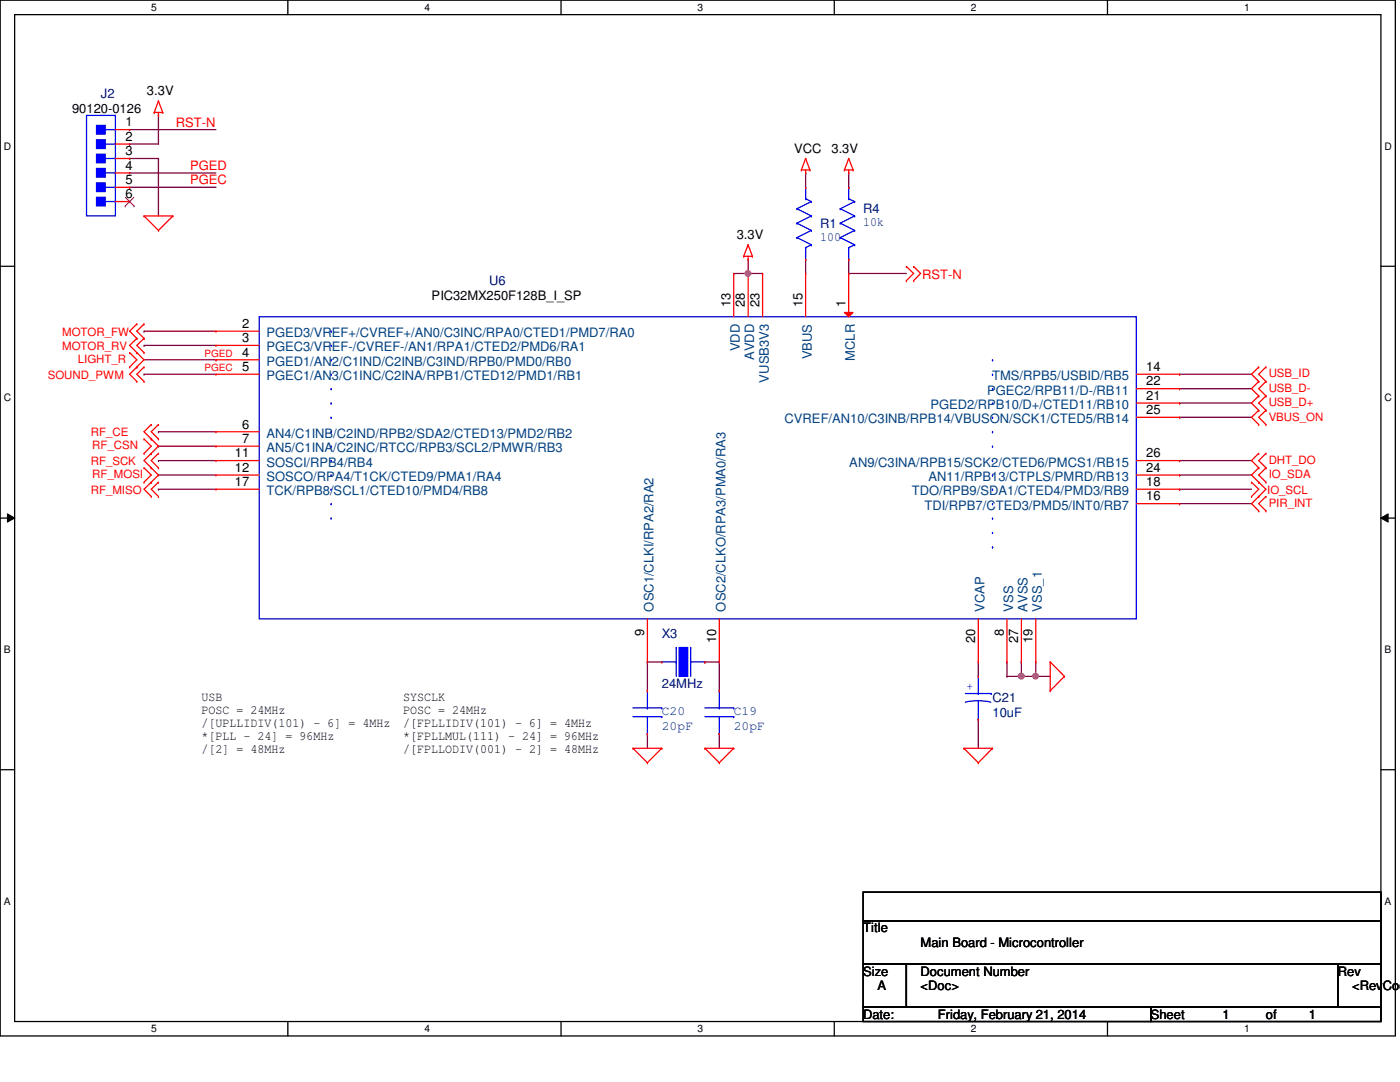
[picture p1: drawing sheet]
<svg xmlns="http://www.w3.org/2000/svg" width="279mm" height="216mm" viewBox="0 0 279 216" stroke-linecap="round" stroke-linejoin="round" font-family="sans-serif">
<path d="M0 0h278.5v206.7h-278.5zM2.9 2.9h272.7v200.9h-272.7z" fill="none" stroke="#000" stroke-width=".25"/>
<g fill="#fff">
<path d="M30.2 .3h1.1v2.3h-1.1z"/>
<path d="M30.2 204.1h1.1v2.3h-1.1z"/>
</g>
<path d="M57.4 0v2.9M57.4 203.8v2.9" fill="none" stroke="#000" stroke-width=".25"/>
<g fill="#fff">
<path d="M84.7 .3h1.1v2.3h-1.1z"/>
<path d="M84.7 204.1h1.1v2.3h-1.1z"/>
</g>
<path d="M112 0v2.9M112 203.8v2.9" fill="none" stroke="#000" stroke-width=".25"/>
<g fill="#fff">
<path d="M139.2 .3h1.1v2.3h-1.1z"/>
<path d="M139.2 204.1h1.1v2.3h-1.1z"/>
</g>
<path d="M166.5 0v2.9M166.5 203.8v2.9" fill="none" stroke="#000" stroke-width=".25"/>
<g fill="#fff">
<path d="M193.8 .3h1.1v2.3h-1.1z"/>
<path d="M193.8 204.1h1.1v2.3h-1.1z"/>
</g>
<path d="M221 0v2.9M221 203.8v2.9" fill="none" stroke="#000" stroke-width=".25"/>
<g fill="#fff">
<path d="M248.3 .3h1.1v2.3h-1.1z"/>
<path d="M248.3 204.1h1.1v2.3h-1.1z"/>
<path d="M.8 28h1.4v2.3h-1.4z"/>
<path d="M276.3 28h1.4v2.3h-1.4z"/>
<path d="M.8 78.2h1.4v2.3h-1.4z"/>
<path d="M276.3 78.2h1.4v2.3h-1.4z"/>
</g>
<path d="M0 53.1h2.9M275.6 53.1h2.9" fill="none" stroke="#000" stroke-width=".25"/>
<g fill="#fff">
<path d="M.8 128.5h1.3v2.2h-1.3z"/>
<path d="M276.3 128.5h1.3v2.2h-1.3z"/>
</g>
<path d="M0 103.4h2.9M275.6 103.4h2.9" fill="none" stroke="#000" stroke-width=".25"/>
<path d="M1.5 102.5l1.4 .9-1.4 .8zM275.6 103.4l1.4-.9v1.7z" fill="#000"/>
<path d="M1.5 102.5l1.4 .9-1.4 .8zM275.6 103.4l1.4-.9v1.7z" fill="none" stroke="#000" stroke-width=".2"/>
<g fill="#fff">
<path d="M.8 178.7h1.3v2.2h-1.3z"/>
<path d="M276.3 178.7h1.3v2.2h-1.3z"/>
</g>
<path d="M0 153.6h2.9M275.6 153.6h2.9" fill="none" stroke="#000" stroke-width=".25"/>
<g fill="none" stroke="#800040" stroke-width=".25">
<path d="M160.8 34.5h.1M160.8 34.5v2.9M169.4 34.5h.1M169.4 34.5v2.9M160.8 51.7h.1M160.8 51.7v2.9M169.4 51.7h.1M169.4 51.7v2.9M28.7 74.7h.1M28.7 74.7h14.4M235.4 74.7h.1M235.4 77.6h.1"/>
<path d="M235.4 74.7h14.4M235.4 77.6h14.4M235.4 97.6h.1M235.4 94.8h.1M235.4 83.3h.1M235.4 91.9h.1M235.4 97.6h14.4M235.4 94.8h14.4M235.4 83.3h14.4M235.4 91.9h14.4M129.2 132.1h.1M129.2 132.1h2.9"/>
<path d="M129.2 132.1v5.7M140.7 132.1h.1M140.7 132.1h2.9M143.6 132.1h.1M143.6 132.1v5.7M195.2 132.1h.1M195.2 132.1v2.9M201 132.1h.1M201 135h.1M201 132.1v2.9M201 135h2.8M129.2 146.4h.1"/>
<path d="M129.2 146.4v2.9M143.6 146.4h.1M143.6 146.4v2.9M195.2 143.6h.1M195.2 143.6v5.7"/>
</g>
<circle cx="203.8" cy="134.9" r=".56" fill="#f0f"/>
<circle cx="203.8" cy="134.9" r=".56" fill="none" stroke="#f0f" stroke-width=".25"/>
<path d="M203.8 132.1h.1M203.8 135h.1M203.8 132.1v2.9M206.7 132.1h.1M206.7 132.1v2.9h-2.9" fill="none" stroke="#800040" stroke-width=".25"/>
<circle cx="206.7" cy="134.9" r=".56" fill="#f0f"/>
<circle cx="206.7" cy="134.9" r=".56" fill="none" stroke="#f0f" stroke-width=".25"/>
<g fill="none" stroke="#800040" stroke-width=".25">
<path d="M146.4 54.6h.1M146.4 54.6h5.8M149.3 54.6h.1M149.3 51.7h.1M149.3 51.7v2.9M169.4 54.6h.1M169.4 54.6h11.5M28.7 66.1h.1M28.7 68.9h.1M28.7 66.1h14.4M28.7 68.9h14.4M31.6 86.1h.1"/>
<path d="M31.6 89h.1M31.6 86.1h11.5M31.6 89h11.5M235.4 80.4h.1M235.4 80.4h14.4M235.4 100.5h.1M235.4 100.5h14.4M206.7 135h.1M206.7 135h2.9"/>
</g>
<circle cx="149.3" cy="54.6" r=".56" fill="#f0f"/>
<circle cx="149.3" cy="54.6" r=".56" fill="none" stroke="#f0f" stroke-width=".25"/>
<g fill="none" stroke="#800040" stroke-width=".25">
<path d="M25.9 25.9h.1M25.9 34.5h.1M25.9 37.4h.1M25.9 28.7h.1M25.9 31.6h.1M25.9 25.9h17.2M25.9 34.5h17.2M25.9 37.4h17.2M25.9 31.6h5.7M31.6 23h.1M31.6 31.6h.1M31.6 23v5.7h-5.7"/>
<path d="M31.6 31.6v11.5M28.7 71.8h14.4M43.1 71.8h.1M31.6 91.9h.1M31.6 94.8h.1M31.6 97.6h.1M31.6 91.9h11.5M31.6 94.8h11.5M31.6 97.6h11.5"/>
</g>
<g fill="none" stroke="#f00" stroke-width=".25">
<path d="M30.8 22.4h.1M30.8 22.4h1.7M31.6 23h.1M31.6 20.2h.1M31.6 22.4v.6M31.6 20.2l-.8 2.2M31.6 20.2l.9 2.2M32.5 22.4h.1M159.9 33.9h.1M159.9 33.9h1.7M160.8 34.5h.1M160.8 31.6h.1"/>
<path d="M160.8 33.9v.6M160.8 31.6l-.9 2.3M160.8 31.6l.8 2.3M161.6 33.9h.1M168.5 33.9h.1M168.5 33.9h1.8M169.4 34.5h.1M169.4 31.6h.1M169.4 33.9v.6M169.4 31.6l.9 2.3M169.4 31.6l-.9 2.3M170.3 33.9h.1"/>
<path d="M28.7 43.1h.1M28.7 43.1h5.8M28.7 43.1l2.9 2.9M31.6 46h.1M34.5 43.1h.1M34.5 43.1l-2.9 2.9M148.4 51.1h.1M148.4 51.1h1.8M149.3 51.7h.1M149.3 48.9h.1M149.3 51.1v.6M149.3 48.9l-.9 2.2"/>
<path d="M149.3 48.9l.9 2.2M150.2 51.1h.1M180.9 53.2h.1M180.9 56h.1M180.9 53.2l1.4 1.4-1.4 1.4M182.3 53.2h.1M182.3 56h.1M182.3 53.2l1.4 1.4-1.4 1.4M25.9 73.2h.1M25.9 70.4h.1M25.9 70.4l1.4 1.4-1.4 1.4M27.3 64.6h.1"/>
<path d="M27.3 67.5h.1M27.3 70.4h.1M27.3 73.2h.1M27.3 76.1h.1M27.3 64.6l-1.4 1.5 1.4 1.4M27.3 67.5l-1.4 1.4 2.8 2.9-2.8 2.9 1.4 1.4M28.7 64.6h.1M28.7 67.5h.1M28.7 70.4h.1M28.7 73.2h.1M28.7 76.1h.1M28.7 64.6l-1.4 1.5 1.4 1.4"/>
<path d="M28.7 67.5l-1.4 1.4 1.4 1.5M28.7 73.2l-1.4 1.5 1.4 1.4M251.2 73.2h.1M251.2 76.1h.1M251.2 79h.1M251.2 73.2l-1.4 1.5 1.4 1.4M251.2 76.1l-1.4 1.5 1.4 1.4M251.2 79l-1.4 1.4 1.4 1.5M252.6 76.1h.1M252.6 73.2h.1M252.6 79h.1M252.6 73.2l-1.4 1.5 1.4 1.4"/>
<path d="M252.6 76.1l-1.4 1.5 1.4 1.4M252.6 79l-1.4 1.4 1.4 1.5M28.7 90.5h.1M28.7 87.6h.1M28.7 96.2h.1M28.7 93.3h.1M28.7 87.6l1.5 1.4-1.5 1.5M28.7 93.3l1.5 1.5-1.5 1.4M30.2 84.7h.1M30.2 87.6h.1M30.2 90.5h.1M30.2 93.3h.1"/>
<path d="M30.2 96.2h.1M30.2 99.1h.1M30.2 84.7l-1.5 1.4 2.9 2.9-2.9 2.9 2.9 2.9-1.4 1.4M30.2 96.2l-1.5 1.4 1.5 1.5M31.6 84.7h.1M31.6 87.6h.1M31.6 90.5h.1M31.6 93.3h.1M31.6 96.2h.1M31.6 99.1h.1M31.6 84.7l-1.4 1.4 1.4 1.5M31.6 90.5l-1.4 1.4 1.4 1.4"/>
<path d="M31.6 96.2l-1.4 1.4 1.4 1.5M249.8 96.2h.1M249.8 99.1h.1M249.8 96.2l1.4 1.4-1.4 1.5M251.2 81.9h.1M251.2 84.7h.1M251.2 90.5h.1M251.2 93.3h.1M251.2 96.2h.1M251.2 99.1h.1M251.2 81.9l-1.4 1.4 1.4 1.4M251.2 90.5l-1.4 1.4 1.4 1.4"/>
<path d="M251.2 93.3l-1.4 1.5 1.4 1.4M251.2 96.2l1.4 1.4-2.8 2.9 1.4 1.4M252.6 81.9h.1M252.6 84.7h.1M252.6 93.3h.1M252.6 90.5h.1M252.6 96.2h.1M252.6 99.1h.1M252.6 81.9l-1.4 1.4 1.4 1.4M252.6 90.5l-1.4 1.4 1.4 1.4M252.6 93.3l-1.4 1.5 1.4 1.4M252.6 99.1l-1.4 1.4 1.4 1.4"/>
<path d="M251.2 101.9h.1M252.6 101.9h.1M195.2 135h.1M209.6 132.1h.1M209.6 137.8h.1M209.6 132.1v5.7M209.6 132.1l2.8 2.9M212.4 135h.1M212.4 135l-2.8 2.8M126.3 149.3h.1M126.3 149.3h5.8M126.3 149.3l2.9 2.9"/>
<path d="M129.2 152.2h.1M132.1 149.3h.1M132.1 149.3l-2.9 2.9M140.7 149.3h.1M140.7 149.3h5.7M140.7 149.3l2.9 2.9M143.6 152.2h.1M146.4 149.3h.1M146.4 149.3l-2.8 2.9M192.4 149.3h.1M192.4 149.3h5.7M192.4 149.3l2.8 2.9"/>
<path d="M195.2 152.2h.1M195.2 143.6h.1M198.1 149.3h.1M198.1 149.3l-2.9 2.9"/>
</g>
<path d="M172.3 178h103.3v5.7h-103.3zM172.3 183.7h103.3v8.7h-103.3zM172.3 192.4h8.6v8.6h-8.6zM180.9 192.4h86.1v8.6h-86.1zM267 192.4h8.6v8.6h-8.6zM172.3 201h57.4v2.8h-57.4zM229.7 201h45.9v2.8h-45.9z" fill="none" stroke="#000" stroke-width=".25"/>
<g fill="none" stroke="#00f" stroke-width=".25">
<path d="M132.1 132.1h2.9M135 132.1h.1M135 129.2h.1M135 129.2v5.8M137.8 129.2h.1M137.8 132.1h2.9M137.8 129.2v5.8M140.7 132.1h.1M192.7 138.4h5.1M195.2 138.4h.1M195.2 135v3.4M195.2 139.8v3.8"/>
<path d="M197.8 138.4h.1M192.7 140.1a11 11 0 0 1 5 0M195.2 143.6h.1"/>
</g>
<path d="M135.5 129.2h1.7v5.8h-1.7z" fill-rule="evenodd" fill="#00f"/>
<g fill="none" stroke="#00f" stroke-width=".25">
<path d="M17.3 23h5.7v20.1h-5.7zM21 25.9h.1M21 28.7h.1M21 31.6h.1M21 34.5h.1M21 37.4h.1M21 25.9h2M21 28.7h2M21 31.6h2M21 34.5h2M21 37.4h2M169.4 39.7h.1"/>
<path d="M169.4 37.4h.1M169.4 39.7l1.2 .5M169.4 37.4v2.3M21 40.2h.1M21 40.2h2M167.7 47.4h.1M167.7 41.7h.1M167.7 44.5h.1M167.7 47.4l2.9 1.5M167.7 41.7l2.9 1.4M167.7 44.5l2.9 1.5M169.4 49.4h.1"/>
<path d="M169.4 49.4v2.3M170.6 46h.1M170.6 48.9h.1M170.6 40.2h.1M170.6 43.1h.1M170.6 46l-2.9 1.4M170.6 48.9l-1.2 .5M170.6 40.2l-2.9 1.5M170.6 43.1l-2.9 1.4M135.5 129.2h1.7v5.8h-1.7z"/>
</g>
<path d="M169.4 37.4h.1M169.4 51.7h.1M132.1 132.1h.1M140.7 132.1h.1" fill="none" stroke="#f00" stroke-width=".25"/>
<path d="M19.3 27.9h1.7v1.7h-1.7z" fill-rule="evenodd" fill="#00f"/>
<path d="M19.3 27.9h1.7v1.7h-1.7z" fill="none" stroke="#00f" stroke-width=".25"/>
<path d="M19.3 30.8h1.7v1.7h-1.7z" fill-rule="evenodd" fill="#00f"/>
<path d="M19.3 30.8h1.7v1.7h-1.7z" fill="none" stroke="#00f" stroke-width=".25"/>
<path d="M19.3 33.6h1.7v1.7h-1.7z" fill-rule="evenodd" fill="#00f"/>
<path d="M19.3 33.6h1.7v1.7h-1.7z" fill="none" stroke="#00f" stroke-width=".25"/>
<path d="M19.3 36.5h1.7v1.7h-1.7z" fill-rule="evenodd" fill="#00f"/>
<path d="M19.3 36.5h1.7v1.7h-1.7z" fill="none" stroke="#00f" stroke-width=".25"/>
<path d="M19.3 39.4h1.7v1.7h-1.7z" fill-rule="evenodd" fill="#00f"/>
<path d="M19.3 39.4h1.7v1.7h-1.7z" fill="none" stroke="#00f" stroke-width=".25"/>
<path d="M19.3 25h1.7v1.8h-1.7z" fill-rule="evenodd" fill="#00f"/>
<g fill="none" stroke="#00f" stroke-width=".25">
<path d="M19.3 25h1.7v1.8h-1.7zM51.7 63.2h175.1v60.3h-175.1zM66.1 66.1h.1M66.1 68.9h.1M66.1 71.8h.1M66.1 74.7h.1M66.1 77.6h.1M198.1 77.6h.1M198.1 74.7h.1M198.1 71.8h.1M66.1 80.4h.1M66.1 83.3h.1"/>
<path d="M66.1 86.1h.1M66.1 89h.1M66.1 91.9h.1M66.1 94.8h.1M66.1 97.6h.1M198.1 97.6h.1M198.1 94.8h.1M198.1 91.9h.1M198.1 89h.1M198.1 86.1h.1M198.1 83.3h.1M198.1 80.4h.1"/>
<path d="M66.1 100.5h.1M66.1 103.4h.1M198.1 109.1h.1M198.1 106.3h.1M198.1 103.4h.1M198.1 100.5h.1M129.2 137.8v3.5M143.6 137.8v3.5M126.3 141.3h5.8M126.3 143h5.8M129.2 141.3h.1M129.2 146.4h.1"/>
<path d="M129.2 143v3.4M132.1 141.3h.1M132.1 143h.1M140.7 141.3h5.7M140.7 143h5.7M143.6 141.3h.1M143.6 146.4h.1M143.6 143v3.4M146.4 141.3h.1M146.4 143h.1"/>
</g>
<g fill="none" stroke="#f00" stroke-width=".25">
<path d="M23 25.9h2.9M23 28.7h2.9M23 31.6h2.9M23 34.5h2.9M23 37.4h2.9M25.9 25.9h.1M25.9 28.7h.1M25.9 31.6h.1M25.9 34.5h.1M25.9 37.4h.1M23 40.2h2.9M25.9 40.2h.1"/>
<path d="M129.2 137.8h.1M143.6 137.8h.1M129.2 146.4h.1M143.6 146.4h.1"/>
</g>
<path d="M25 39.4l1.8 1.7M26.7 39.4l-1.7 1.7M25 41.1h.1M26.8 41.1h.1" fill="none" stroke="#804000" stroke-width=".2"/>
<path d="M168.5 62.4h1.7l-.8 .8z" fill="#f00"/>
<g fill="none" stroke="#f00" stroke-width=".25">
<path d="M160.8 37.4h.1M146.4 54.6h.1M146.4 54.6v8.6M149.3 54.6h.1M149.3 54.6v8.6M152.2 54.6h.1M152.2 54.6v8.6M160.8 54.6h.1M160.8 51.7h.1M160.8 54.6v8.6M169.4 54.6h.1M169.4 54.6v8.6"/>
<path d="M43.1 66.1h.1M43.1 68.9h.1M43.1 71.8h.1M43.1 74.7h.1M43.1 66.1h8.6M43.1 68.9h8.6M43.1 71.8h8.6M43.1 74.7h8.6M168.5 62.4h1.7l-.8 .8zM226.8 74.7h8.6M226.8 77.6h8.6M235.4 74.7h.1"/>
<path d="M235.4 77.6h.1M43.1 86.1h.1M43.1 89h.1M43.1 91.9h.1M43.1 94.8h.1M43.1 97.6h.1M43.1 86.1h8.6M43.1 89h8.6M43.1 91.9h8.6M43.1 94.8h8.6M43.1 97.6h8.6M226.8 91.9h8.6"/>
<path d="M226.8 94.8h8.6M226.8 97.6h8.6M226.8 80.4h8.6M226.8 83.3h8.6M235.4 97.6h.1M235.4 80.4h.1M235.4 94.8h.1M235.4 83.3h.1M235.4 91.9h.1M226.8 100.5h8.6M235.4 100.5h.1M129.2 132.1h.1"/>
<path d="M129.2 123.5v8.6M143.6 132.1h.1M143.6 123.5v8.6M195.2 132.1h.1M195.2 123.5v8.6M201 132.1h.1M201 123.5v8.6M203.8 132.1h.1M203.8 123.5v8.6M206.7 132.1h.1M206.7 123.5v8.6"/>
</g>
<g fill="none" stroke="#00f" stroke-width=".25">
<path d="M160.8 39.7h.1M160.8 39.7l1.1 .5M160.8 37.4v2.3M159 41.7h.1M159 47.4h.1M159 44.5h.1M159 41.7l2.9 1.4M159 47.4l2.9 1.5M159 44.5l2.9 1.5M160.8 49.4h.1M160.8 51.7h.1M160.8 49.4v2.3"/>
<path d="M161.9 43.1h.1M161.9 40.2h.1M161.9 48.9h.1M161.9 46h.1M161.9 40.2l-2.9 1.5M161.9 48.9l-1.1 .5M161.9 46l-2.9 1.4M161.9 43.1l-2.9 1.4"/>
</g>
<circle cx="203.8" cy="134.9" r=".56" fill="#f0f"/>
<circle cx="203.8" cy="134.9" r=".56" fill="none" stroke="#f0f" stroke-width=".25"/>
<circle cx="206.7" cy="134.9" r=".56" fill="#f0f"/>
<circle cx="206.7" cy="134.9" r=".56" fill="none" stroke="#f0f" stroke-width=".25"/>
<circle cx="149.3" cy="54.6" r=".56" fill="#f0f"/>
<circle cx="149.3" cy="54.6" r=".56" fill="none" stroke="#f0f" stroke-width=".25"/>
<g font-size="2.6">
<text x="14.4" y="22.5">90120-0126</text>
<text x="29.3" y="19">3.3V</text>
<text x="25" y="25.2">1</text>
<text x="25" y="28.1">2</text>
<text x="25" y="31">3</text>
<text x="25" y="33.9">4</text>
<text x="158.5" y="30.5">VCC</text>
<text x="165.9" y="30.5">3.3V</text>
<text x="25" y="36.7">5</text>
<text x="25" y="39.6">6</text>
<text x="147" y="47.7">3.3V</text>
<text x="86.1" y="59.8">PIC32MX250F128B_I_SP</text>
<text x="48.3" y="65.4">2</text>
<text x="145.8" y="61.2" transform="rotate(-90 145.8 61.2)">13</text>
<text x="148.7" y="61.2" transform="rotate(-90 148.7 61.2)">28</text>
<text x="151.6" y="61.2" transform="rotate(-90 151.6 61.2)">23</text>
<text x="160.1" y="61.2" transform="rotate(-90 160.1 61.2)">15</text>
<text x="168.7" y="61.2" transform="rotate(-90 168.7 61.2)">1</text>
<text x="48.3" y="68.3">3</text>
<text x="48.3" y="71.2">4</text>
<text x="48.3" y="74">5</text>
<text x="228.8" y="74">14</text>
<text x="228.8" y="76.9">22</text>
<text x="228.8" y="79.8">21</text>
<text x="228.8" y="82.6">25</text>
<text x="48.3" y="85.5">6</text>
<text x="48.3" y="88.4">7</text>
<text x="46.9" y="91.3">11</text>
<text x="46.9" y="94.1">12</text>
<text x="228.8" y="94.1">24</text>
<text x="228.8" y="91.3">26</text>
<text x="46.9" y="97">17</text>
<text x="228.8" y="99.9">16</text>
<text x="228.8" y="97">18</text>
<text x="128.6" y="126.9" transform="rotate(-90 128.6 126.9)">9</text>
<text x="142.9" y="128.4" transform="rotate(-90 142.9 128.4)">10</text>
<text x="194.6" y="128.4" transform="rotate(-90 194.6 128.4)">20</text>
<text x="200.3" y="126.9" transform="rotate(-90 200.3 126.9)">8</text>
<text x="203.2" y="128.4" transform="rotate(-90 203.2 128.4)">27</text>
<text x="206.1" y="128.4" transform="rotate(-90 206.1 128.4)">19</text>
<text x="40.2" y="139.9">USB</text>
<text x="40.2" y="142.5">POSC = 24MHz</text>
<text x="80.4" y="139.9">SYSCLK</text>
<text x="80.4" y="142.5">POSC = 24MHz</text>
<text x="40.2" y="145.1">/[UPLLIDIV(101) - 6] = 4MHz</text>
<text x="40.2" y="147.7">*[PLL - 24] = 96MHz</text>
<text x="80.4" y="145.1">/[FPLLIDIV(101) - 6] = 4MHz</text>
<text x="80.4" y="147.7">*[FPLLMUL(111) - 24] = 96MHz</text>
<text x="40.2" y="150.2">/[2] = 48MHz</text>
<text x="80.4" y="150.2">/[FPLLODIV(001) - 2] = 48MHz</text>
<text x="172.3" y="186.1">Title</text>
<text x="183.7" y="188.9">Main Board - Microcontroller</text>
<text x="172.3" y="194.7">Size</text>
<text x="175.1" y="197.6">A</text>
<text x="183.7" y="194.7">Document Number</text>
<text x="183.7" y="197.6">&lt;Doc&gt;</text>
<text x="267" y="194.7">Rev</text>
<text x="269.8" y="197.6">&lt;RevCod</text>
<text x="172.3" y="203.3">Date:</text>
<text x="187.2" y="203.3">Friday, February 21, 2014</text>
<text x="229.7" y="203.3">Sheet</text>
<text x="244" y="203.3">1</text>
<text x="252.6" y="203.3">of</text>
<text x="261.2" y="203.3">1</text>
</g>
<g font-size="2.6" fill="#000080">
<text x="20.2" y="19.6">J2</text>
<text x="163.7" y="45.4">R1</text>
<text x="172.3" y="42.5">R4</text>
<text x="172.3" y="45.2">10k</text>
<text x="163.7" y="48">100</text>
<text x="97.6" y="56.9">U6</text>
<text x="132.1" y="127.3">X3</text>
<text x="132.1" y="137.3">24MHz</text>
<text x="132.1" y="142.7">C20</text>
<text x="146.4" y="142.7">C19</text>
<text x="198.1" y="140.2">C21</text>
<text x="198.1" y="143">10uF</text>
<text x="132.1" y="145.6">20pF</text>
<text x="146.4" y="145.6">20pF</text>
</g>
<g font-size="2.6" fill="#f00">
<text x="35.1" y="25.3">RST-N</text>
<text x="38" y="33.9">PGED</text>
<text x="38" y="36.8">PGEC</text>
<text x="184" y="55.8">RST-N</text>
</g>
<g font-size="2.6" fill="#004080">
<text x="53.2" y="67.3">PGED3/VREF+/CVREF+/AN0/C3INC/RPA0/CTED1/PMD7/RA0</text>
<text x="53.2" y="70.1">PGEC3/VREF-/CVREF-/AN1/RPA1/CTED2/PMD6/RA1</text>
<text x="147.7" y="70.1" transform="rotate(-90 147.7 70.1)">VDD</text>
<text x="150.5" y="71.8" transform="rotate(-90 150.5 71.8)">AVDD</text>
<text x="162" y="71.7" transform="rotate(-90 162 71.7)">VBUS</text>
<text x="170.6" y="72" transform="rotate(-90 170.6 72)">MCLR</text>
<text x="53.2" y="73">PGED1/AN2/C1IND/C2INB/C3IND/RPB0/PMD0/RB0</text>
<text x="53.2" y="75.9">PGEC1/AN3/C1INC/C2INA/RPB1/CTED12/PMD1/RB1</text>
<text x="153.4" y="76.3" transform="rotate(-90 153.4 76.3)">VUSB3V3</text>
<text x="198" y="75.9">TMS/RPB5/USBID/RB5</text>
<text x="185.7" y="81.6">PGED2/RPB10/D+/CTED11/RB10</text>
<text x="197" y="78.7">PGEC2/RPB11/D-/RB11</text>
<text x="53.2" y="87.3">AN4/C1INB/C2IND/RPB2/SDA2/CTED13/PMD2/RB2</text>
<text x="156.6" y="84.5">CVREF/AN10/C3INB/RPB14/VBUSON/SCK1/CTED5/RB14</text>
<text x="53.2" y="90.2">AN5/C1INA/C2INC/RTCC/RPB3/SCL2/PMWR/RB3</text>
<text x="53.2" y="93.1">SOSCI/RPB4/RB4</text>
<text x="53.2" y="96">SOSCO/RPA4/T1CK/CTED9/PMA1/RA4</text>
<text x="169.5" y="93.1">AN9/C3INA/RPB15/SCK2/CTED6/PMCS1/RB15</text>
<text x="185.3" y="96">AN11/RPB13/CTPLS/PMRD/RB13</text>
<text x="53.2" y="98.8">TCK/RPB8/SCL1/CTED10/PMD4/RB8</text>
<text x="182" y="98.8">TDO/RPB9/SDA1/CTED4/PMD3/RB9</text>
<text x="184.5" y="101.7">TDI/RPB7/CTED3/PMD5/INT0/RB7</text>
<text x="130.4" y="122" transform="rotate(-90 130.4 122)">OSC1/CLKI/RPA2/RA2</text>
<text x="144.8" y="122" transform="rotate(-90 144.8 122)">OSC2/CLKO/RPA3/PMA0/RA3</text>
<text x="196.5" y="122" transform="rotate(-90 196.5 122)">VCAP</text>
<text x="202.2" y="122" transform="rotate(-90 202.2 122)">VSS</text>
<text x="205.1" y="122" transform="rotate(-90 205.1 122)">AVSS</text>
<text x="207.9" y="122" transform="rotate(-90 207.9 122)">VSS_1</text>
</g>
<text font-size="2.6" fill="#00f" x="192.9" y="137.6">+</text>
<g font-size="2.3" fill="#f00">
<text x="12.4" y="67">MOTOR_FW</text>
<text x="12.4" y="69.8">MOTOR_RV</text>
<text x="9.5" y="75.6">SOUND_PWM</text>
<text x="15.5" y="72.4">LIGHT_R</text>
<text x="253.2" y="75.3">USB_ID</text>
<text x="253.2" y="78.2">USB_D-</text>
<text x="253.2" y="81.1">USB_D+</text>
<text x="253.2" y="83.9">VBUS_ON</text>
<text x="18.1" y="87.1">RF_CE</text>
<text x="18.4" y="89.7">RF_CSN</text>
<text x="18.1" y="92.8">RF_SCK</text>
<text x="18.4" y="95.4">RF_MOSI</text>
<text x="253.2" y="92.5">DHT_DO</text>
<text x="253.2" y="95.4">IO_SDA</text>
<text x="18.1" y="98.6">RF_MISO</text>
<text x="252.9" y="98.6">IO_SCL</text>
<text x="253.2" y="101.1">PIR_INT</text>
</g>
<g font-size="2">
<text x="30.2" y="2.2">5</text>
<text x="84.7" y="2.2">4</text>
<text x="139.2" y="2.2">3</text>
<text x="193.8" y="2.2">2</text>
<text x="248.3" y="2.2">1</text>
<text x=".8" y="29.8">D</text>
<text x="276.3" y="29.8">D</text>
<text x=".8" y="80.1">C</text>
<text x="276.3" y="80.1">C</text>
<text x=".8" y="130.3">B</text>
<text x="276.3" y="130.3">B</text>
<text x=".8" y="180.5">A</text>
<text x="276.3" y="180.5">A</text>
<text x="30.2" y="206">5</text>
<text x="84.7" y="206">4</text>
<text x="139.2" y="206">3</text>
<text x="193.8" y="206">2</text>
<text x="248.3" y="206">1</text>
</g>
<g font-size="2" fill="#f00">
<text x="40.8" y="71.2">PGED</text>
<text x="40.8" y="74.1">PGEC</text>
</g>
</svg>
